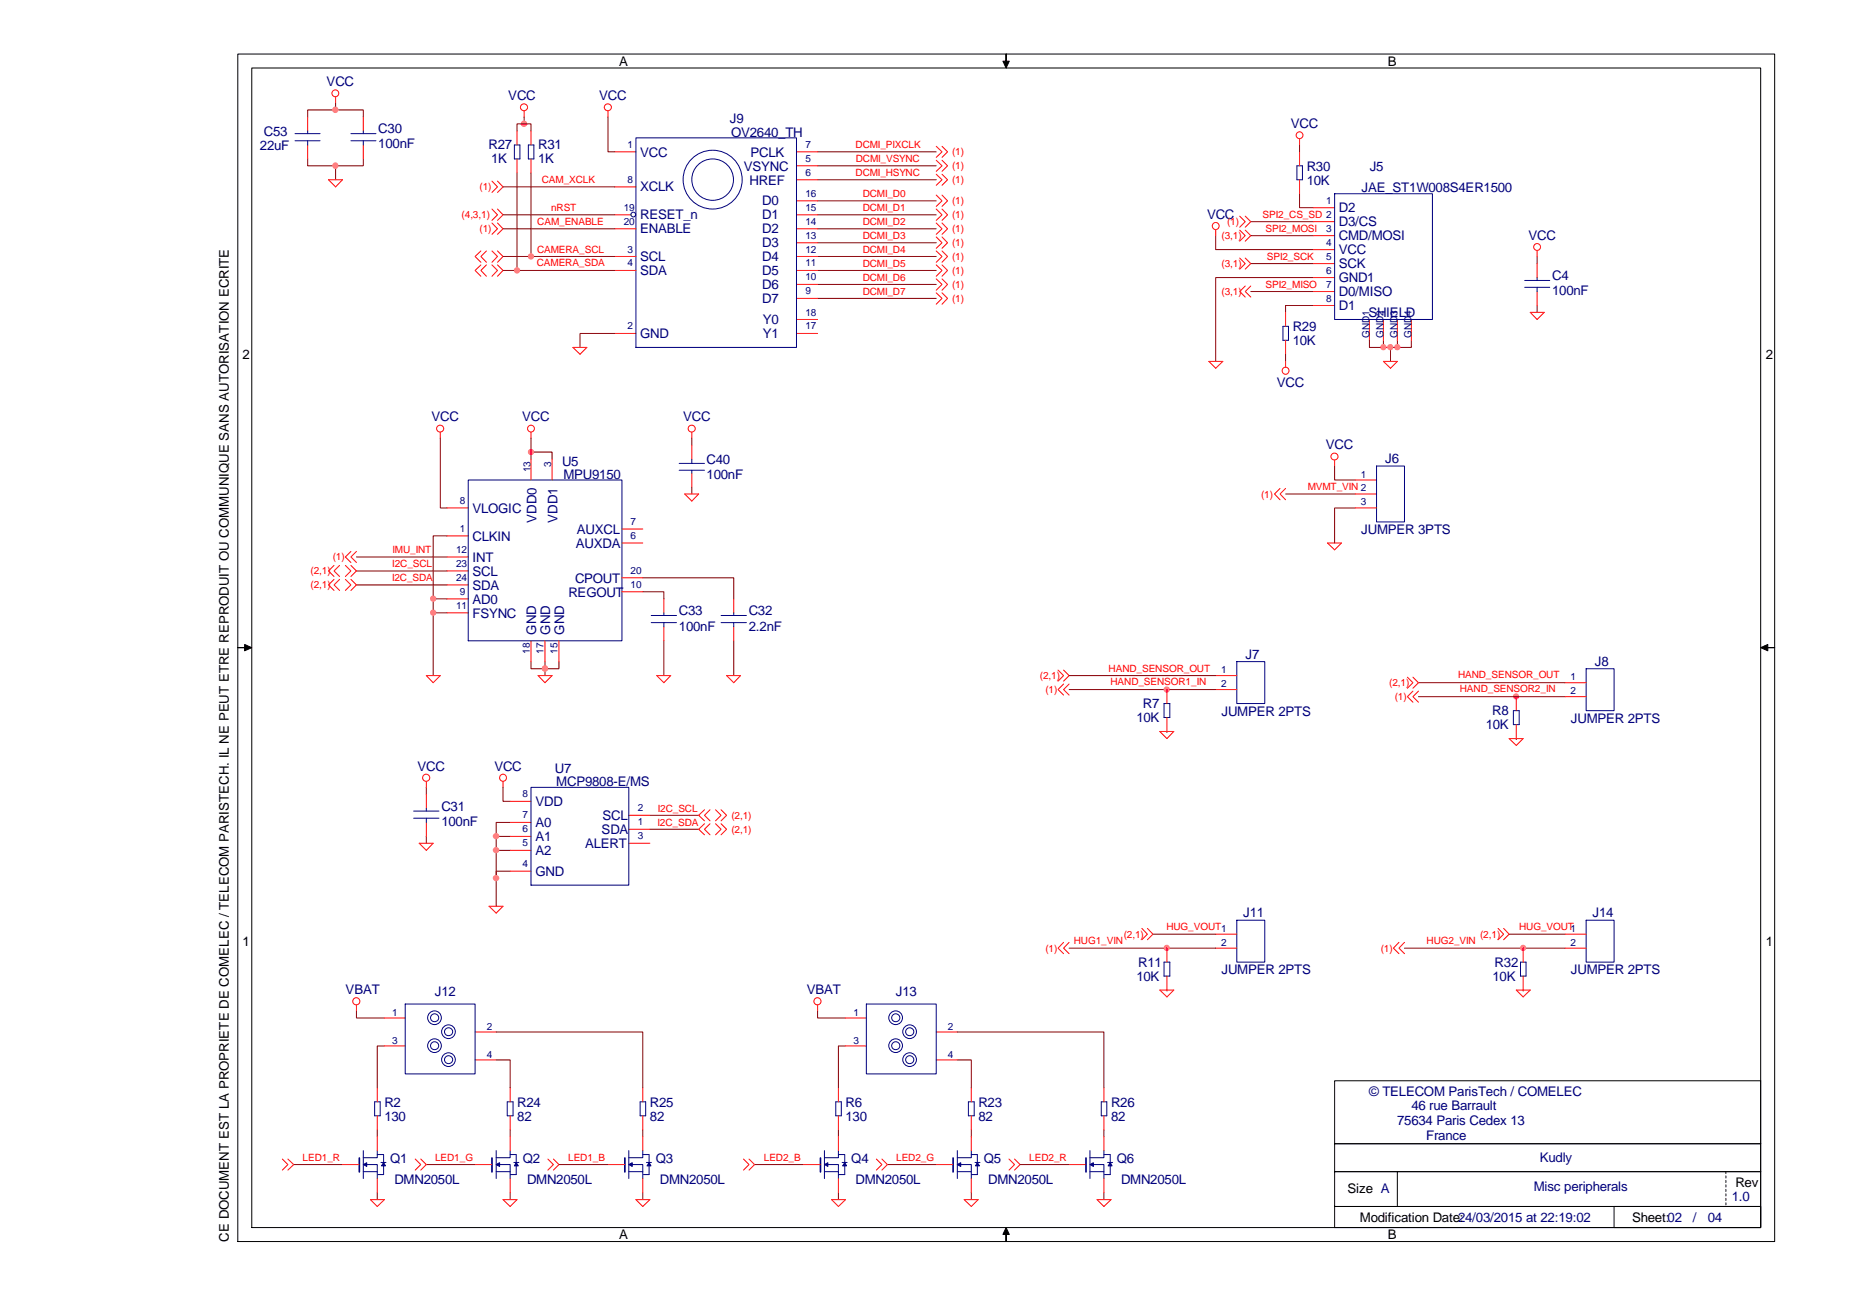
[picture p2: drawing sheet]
<svg xmlns="http://www.w3.org/2000/svg" width="297mm" height="210mm" viewBox="0 0 297 210" stroke-linecap="round" stroke-linejoin="round" font-family="sans-serif">
<path d="M219.9 54.7v1.1h6.7v-1.1M224.4 54.7v1.1" fill="none" stroke="#800000" stroke-width=".16"/>
<circle cx="224.4" cy="55.8" r=".43" fill="#f0f"/>
<circle cx="224.4" cy="55.8" r=".43" fill="none" stroke="#f0f" stroke-width=".16"/>
<path d="M222.1 54.7v1.1" fill="none" stroke="#800000" stroke-width=".16"/>
<circle cx="222.1" cy="55.8" r=".43" fill="#f0f"/>
<circle cx="222.1" cy="55.8" r=".43" fill="none" stroke="#f0f" stroke-width=".16"/>
<path d="M195.2 37.8v2.3h15.7M210.9 44.6h-15.7v13.4M223.3 55.8v2.2" fill="none" stroke="#800000" stroke-width=".16"/>
<circle cx="223.2" cy="55.8" r=".42" fill="#f0f"/>
<circle cx="223.2" cy="55.8" r=".42" fill="none" stroke="#f0f" stroke-width=".16"/>
<g fill="none" stroke="#800000" stroke-width=".16">
<path d="M200.8 37.8h10.1M200.8 35.6h10.1M200.8 46.8h10.1M200.8 42.3h10.1M70.7 70.4v11.2h1.1M206.4 79.3h11.2M214.3 74.8v2.3h3.3M57.2 91.7h14.6M57.2 93.9h14.6M57.2 89.5h14.6M69.6 96.2h2.2M71.8 86.1h-2.2v22.4"/>
<path d="M217.6 81.6h-3.3v5.6"/>
</g>
<circle cx="69.5" cy="96.1" r=".43" fill="#f0f"/>
<circle cx="69.5" cy="96.1" r=".43" fill="none" stroke="#f0f" stroke-width=".16"/>
<path d="M69.6 98.4h2.2" fill="none" stroke="#800000" stroke-width=".16"/>
<circle cx="69.5" cy="98.4" r=".43" fill="#f0f"/>
<circle cx="69.5" cy="98.4" r=".43" fill="none" stroke="#f0f" stroke-width=".16"/>
<path d="M87.5 107.4v1.1" fill="none" stroke="#800000" stroke-width=".16"/>
<circle cx="87.5" cy="107.4" r=".43" fill="#f0f"/>
<circle cx="87.5" cy="107.4" r=".43" fill="none" stroke="#f0f" stroke-width=".16"/>
<path d="M85.3 106.3v1.1h4.4v-1.1M87.5 106.3v1.1" fill="none" stroke="#800000" stroke-width=".16"/>
<circle cx="87.5" cy="107.4" r=".43" fill="#f0f"/>
<circle cx="87.5" cy="107.4" r=".43" fill="none" stroke="#f0f" stroke-width=".16"/>
<path d="M246.8 41.2v1.1M246.8 49.1v1.1M103.2 92.8h14.6v3.4M103.2 95h3.4v1.2M106.6 102.9v5.6M117.8 102.9v5.6M81.9 139.9h-2.2v5.6M81.9 132.1h-2.2v9M104.3 133.2h7.9M104.3 130.9h7.9M57.2 162.3v1.2h4.5" fill="none" stroke="#800000" stroke-width=".16"/>
<circle cx="79.7" cy="141" r=".43" fill="#f0f"/>
<circle cx="79.7" cy="141" r=".43" fill="none" stroke="#f0f" stroke-width=".16"/>
<path d="M79.7 136.6h2.2" fill="none" stroke="#800000" stroke-width=".16"/>
<circle cx="79.7" cy="136.5" r=".43" fill="#f0f"/>
<circle cx="79.7" cy="136.5" r=".43" fill="none" stroke="#f0f" stroke-width=".16"/>
<path d="M79.7 134.3h2.2" fill="none" stroke="#800000" stroke-width=".16"/>
<circle cx="79.7" cy="134.3" r=".43" fill="#f0f"/>
<circle cx="79.7" cy="134.3" r=".43" fill="none" stroke="#f0f" stroke-width=".16"/>
<g fill="none" stroke="#800000" stroke-width=".16">
<path d="M97.6 18.8v5.6h1.1M49.4 25.5v1.1h8.9v-1.1M53.9 26.6v2.3M80.8 34.5h17.9M80.8 36.7h17.9M80.8 30h17.9M131.3 32.3h19M131.3 34.5h19M131.3 36.7h19M131.3 39h19M131.3 24.4h19M131.3 26.6h19"/>
<path d="M131.3 28.9h19M208.7 31.1v2.3h2.2M208.7 23.3v1.1M98.7 53.6h-5.6v2.2M131.3 41.2h19M131.3 43.4h19M131.3 45.7h19M131.3 47.9h19M206.4 56.9v1.1M210.9 49.1h-4.5v1.1"/>
</g>
<circle cx="53.8" cy="26.6" r=".44" fill="#f0f"/>
<circle cx="53.8" cy="26.6" r=".44" fill="none" stroke="#f0f" stroke-width=".16"/>
<path d="M111.1 78.2v1.1M68.4 134.3v1.1M80.8 126.4v2.3h1.1M171.7 152.3h23.5M185.1 150h10.1M187.4 152.3h.1M242.3 150h9" fill="none" stroke="#800000" stroke-width=".16"/>
<circle cx="187.3" cy="152.2" r=".42" fill="#f0f"/>
<circle cx="187.3" cy="152.2" r=".42" fill="none" stroke="#f0f" stroke-width=".16"/>
<path d="M225.5 152.3h25.8M244.6 152.3h.1" fill="none" stroke="#800000" stroke-width=".16"/>
<circle cx="244.6" cy="152.2" r=".43" fill="#f0f"/>
<circle cx="244.6" cy="152.2" r=".43" fill="none" stroke="#f0f" stroke-width=".16"/>
<path d="M85.3 72.6h3.3v1.1M111.1 70.4v1.1M187.4 159h.1M244.6 159h.1" fill="none" stroke="#800000" stroke-width=".16"/>
<circle cx="85.3" cy="72.6" r=".43" fill="#f0f"/>
<circle cx="85.3" cy="72.6" r=".43" fill="none" stroke="#f0f" stroke-width=".16"/>
<path d="M49.4 18.8v-1.1h8.9v1.1M53.9 16.6v1.1M85.3 70.4v3.3" fill="none" stroke="#800000" stroke-width=".16"/>
<circle cx="53.8" cy="17.6" r=".44" fill="#f0f"/>
<circle cx="53.8" cy="17.6" r=".44" fill="none" stroke="#f0f" stroke-width=".16"/>
<path d="M171.7 108.5h23.5M171.7 110.7h23.5M187.4 110.7h.1M68.4 126.4v1.2" fill="none" stroke="#800000" stroke-width=".16"/>
<circle cx="187.3" cy="110.7" r=".42" fill="#f0f"/>
<circle cx="187.3" cy="110.7" r=".42" fill="none" stroke="#f0f" stroke-width=".16"/>
<path d="M187.4 117.5h.1M227.7 109.6h23.6M243.5 111.9h.1" fill="none" stroke="#800000" stroke-width=".16"/>
<circle cx="243.4" cy="111.8" r=".42" fill="#f0f"/>
<circle cx="243.4" cy="111.8" r=".42" fill="none" stroke="#f0f" stroke-width=".16"/>
<g fill="none" stroke="#800000" stroke-width=".16">
<path d="M84.2 18.8v1.1M80.8 41.2h17.9M80.8 43.4h17.9M227.7 111.9h23.6M243.5 118.6h.1M61.7 168h-1.1v6.7M79.7 165.7h23.5v9M79.7 170.2h2.2v4.5M131.3 162.3v1.2h4.5M135.8 168h-1.2v6.7M153.7 165.7h23.5v9M153.7 170.2h2.3v4.5"/>
<path d="M47.2 187h7.8M60.6 181.4v1.1M60.6 191.5v1.2M68.4 187h7.9M81.9 181.4v1.1M81.9 191.5v1.2M89.7 187h7.9M103.2 181.4v1.1M103.2 191.5v1.2M121.2 187h7.8M134.6 181.4v1.1M134.6 191.5v1.2"/>
<path d="M142.5 187h7.8M156 181.4v1.1M156 191.5v1.2M163.8 187h7.9M177.2 181.4v1.1M177.2 191.5v1.2"/>
</g>
<circle cx="84.1" cy="19.9" r=".44" fill="#f0f"/>
<circle cx="84.1" cy="19.9" r=".44" fill="none" stroke="#f0f" stroke-width=".16"/>
<path d="M83 21v-1.1h2.3v1.1M85.3 27.8v13.4" fill="none" stroke="#800000" stroke-width=".16"/>
<circle cx="85.3" cy="41.2" r=".43" fill="#f0f"/>
<circle cx="85.3" cy="41.2" r=".43" fill="none" stroke="#f0f" stroke-width=".16"/>
<path d="M83 27.8v15.6" fill="none" stroke="#800000" stroke-width=".16"/>
<circle cx="83" cy="43.4" r=".43" fill="#f0f"/>
<circle cx="83" cy="43.4" r=".43" fill="none" stroke="#f0f" stroke-width=".16"/>
<g fill="none" stroke="#f00" stroke-width=".16">
<path d="M49.4 18.8v2.2M53.9 15.6v1M58.3 18.8v2.2M97.6 17.8v1M49.4 23.3v2.2M52.7 28.9h2.3l-1.1 1.1zM58.3 23.3v2.2M79 33.6l.9 .9-.9 .9M79 35.8l.9 .9-.9 .9M79 29.1l.9 .9-.9 .9M79.9 33.6l.9 .9-.9 .9M79.9 35.8l.9 .9-.9 .9"/>
<path d="M79.9 29.1l.9 .9-.9 .9M98.7 24.4h3.4M98.7 34.5h2.6M98.7 36.7h3.4M98.7 30h3.4M127.9 28.9h3.4M127.9 24.4h3.4M127.9 26.6h3.4M127.9 32.3h3.4M127.9 34.5h3.4M127.9 36.7h3.4M127.9 39h3.4"/>
<path d="M150.3 31.3l1 1-1 .8M150.3 33.6l1 .9-1 .9M150.3 35.8l1 .9-1 .9M150.3 38.1l1 .9-1 .9M150.3 23.5l1 .9-1 .9M150.3 25.7l1 .9-1 .9M150.3 28l1 .9-1 .9M151.3 31.3l.8 1-.8 .8M151.3 33.6l.8 .9-.8 .9M151.3 35.8l.8 .9-.8 .9M151.3 38.1l.8 .9-.8 .9M151.3 23.5l.8 .9-.8 .9"/>
<path d="M151.3 25.7l.8 .9-.8 .9M151.3 28l.8 .9-.8 .9M195.2 36.9v.9M199 37l.9 .8-.9 .9M199 34.7l.9 .9-.9 .9M199.9 37l.9 .8-.9 .9M199.9 34.7l.9 .9-.9 .9M208.7 22.3v1M208.7 24.4v2.2M208.7 28.9v2.2M210.9 33.4h3.4M210.9 35.6h3.4"/>
<path d="M210.9 37.8h3.4M92 55.8h2.2l-1.1 1.1zM98.7 41.2h3.4M98.7 43.4h3.4M98.7 53.6h3.4M127.9 41.2h3.4M127.9 43.4h3.4M127.9 45.7h3.4M127.9 47.9h3.4M127.9 51.3h3.4M127.9 53.6h3.4M150.3 40.3l1 .9-1 .9"/>
<path d="M150.3 42.5l1 .9-1 1M150.3 44.8l1 .9-1 .9M150.3 47l1 .9-1 1M151.3 40.3l.8 .9-.8 .9M151.3 42.5l.8 .9-.8 1M151.3 44.8l.8 .9-.8 .9M151.3 47l.8 .9-.8 1M194.1 58h2.2l-1.1 1.1zM199 41.4l.9 .9-.9 .9M199.9 45.9l-.9 .9 .9 .9M199.9 41.4l.9 .9-.9 .9M200.8 45.9l-.9 .9 .9 .9"/>
<path d="M206.4 50.2v2.2M206.4 54.7v2.2M206.4 58v1M210.9 40.1h3.4M210.9 42.3h3.4M210.9 44.6h3.4M210.9 46.8h3.4M210.9 49.1h3.4M219.9 51.3v3.4M222.1 51.3v3.4M222.1 58h2.3l-1.1 1.1zM224.4 51.3v3.4"/>
<path d="M226.6 51.3v3.4M245.7 50.2h2.2l-1.1 1.1zM246.8 40.3v.9M246.8 42.3v2.3M246.8 46.8v2.3M70.7 69.4v1M85.3 69.4v1M85.3 73.7v3.4M88.6 73.7v3.4M109.9 79.3h2.3l-1.1 1.2zM111.1 69.4v1M111.1 71.5v2.2"/>
<path d="M111.1 76v2.2M205.5 78.4l-.9 .9 .9 1M206.4 78.4l-.9 .9 .9 1M214.3 73.9v.9M53.6 90.8l-.9 .9 .9 .9M53.6 93l-.9 .9 .9 .9M54.5 90.8l-.9 .9 .9 .9M54.5 93l-.9 .9 .9 .9M55.5 90.8l.8 .9-.8 .9M55.5 93l.8 .9-.8 .9M56.3 90.8l.9 .9-.9 .9M56.3 93l.9 .9-.9 .9"/>
<path d="M56.3 88.6l-.8 .9 .8 .8M57.2 88.6l-.9 .9 .9 .8M71.8 81.6h3.4M71.8 86.1h3.4M71.8 91.7h3.4M71.8 93.9h3.4M71.8 96.2h3.4M71.8 89.5h3.4M71.8 98.4h3.4M99.9 87.2h3.3M99.9 85h3.3M99.9 95h3.3"/>
<path d="M99.9 92.8h3.3M106.6 96.2v2.2M117.8 96.2v2.2M213.1 87.2h2.3l-1.1 1.1zM68.4 108.5h2.3l-1.1 1.1zM85.3 102.9v3.4M86.4 108.5h2.2l-1.1 1.1zM87.5 102.9v3.4M89.7 102.9v3.4M105.4 108.5h2.3l-1.1 1.1zM106.6 100.7v2.2M116.7 108.5h2.2l-1.1 1.1z"/>
<path d="M117.8 100.7v2.2M169.9 107.6l.9 .9-.9 .9M170.8 107.6l.9 .9-.9 .9M170.8 109.9l-.9 .8 .9 .9M171.7 109.9l-.9 .8 .9 .9M186.2 117.5h2.3l-1.1 1.1zM187.4 110.7v2.3M187.4 115.2v2.3M195.2 108.5h3.4M195.2 110.7h3.4M226 108.8l.9 .8-.9 .9M226.9 108.8l.8 .8-.8 .9"/>
<path d="M226.9 111l-.9 .9 .9 .9M227.7 111l-.8 .9 .8 .9M242.3 118.6h2.3l-1.1 1.1zM243.5 111.9v2.2M243.5 116.4v2.2M251.3 109.6h3.4M251.3 111.9h3.4M67.3 135.4h2.3l-1.2 1.2zM68.4 125.5v.9M68.4 127.6v2.2M68.4 132.1v2.2M80.8 125.5v.9"/>
<path d="M81.9 128.7h3.4M81.9 132.1h3.4M81.9 134.3h3.4M81.9 136.6h3.4M81.9 139.9h3.4M101 130.9h3.3M101 133.2h3.3M101 135.4h3.3M113.1 132.3l-.9 .9 .9 .9M113.1 130l-.9 .9 .9 .9M114 132.3l-.9 .9 .9 .9M114 130l-.9 .9 .9 .9"/>
<path d="M114.9 132.3l.9 .9-.9 .9M114.9 130l.9 .9-.9 .9M115.8 132.3l.9 .9-.9 .9M115.8 130l.9 .9-.9 .9M78.5 145.5h2.3l-1.1 1.1zM170.8 151.3l-.9 1 .9 .9M171.7 151.3l-.9 1 .9 .9M183.3 149.1l.9 .9-.9 .9M184.2 149.1l.9 .9-.9 .9M186.2 159h2.3l-1.1 1.1zM187.4 152.3v2.2M187.4 156.8v2.2"/>
<path d="M195.2 150h3.4M195.2 152.3h3.4M224.6 151.3l-.9 1 .9 .9M225.5 151.3l-.9 1 .9 .9M240.5 149.1l.9 .9-.9 .9M241.4 149.1l.9 .9-.9 .9M243.5 159h2.2l-1.1 1.1zM244.6 152.3v2.2M244.6 156.8v2.2M251.3 150h3.4M251.3 152.3h3.4M57.2 161.4v.9"/>
<path d="M60.6 174.7v2.3M60.6 179.2v2.2M61.7 163.5h3.4M61.7 168h3.4M76.3 165.7h3.4M76.3 170.2h3.4M81.9 174.7v2.3M81.9 179.2v2.2M103.2 174.7v2.3M103.2 179.2v2.2"/>
<circle cx="53.8" cy="15" r=".55"/>
<circle cx="97.6" cy="17.2" r=".56"/>
<circle cx="195.2" cy="36.3" r=".56"/>
<circle cx="208.7" cy="21.7" r=".55"/>
<circle cx="246.8" cy="39.7" r=".55"/>
<circle cx="206.4" cy="59.5" r=".56"/>
<circle cx="70.7" cy="68.8" r=".56"/>
<circle cx="85.3" cy="68.8" r=".55"/>
<circle cx="111.1" cy="68.8" r=".56"/>
<circle cx="214.3" cy="73.3" r=".56"/>
<circle cx="68.4" cy="124.9" r=".57"/>
<circle cx="80.8" cy="124.9" r=".56"/>
<circle cx="57.2" cy="160.8" r=".57"/>
</g>
<g fill="none" stroke="#000080" stroke-width=".16">
<path d="M47.4 21.5h4M47.4 22.6h4M49.4 21v.5M49.4 22.6v.7M56.3 21.5h4.1M56.3 22.6h4.1M58.3 21v.5M58.3 22.6v.7M102.1 22.1h25.8v33.7h-25.8zM208.2 26.6h.9v2.3h-.9zM214.3 31.1h15.7v20.2h-15.7zM206 52.4h.9v2.3h-.9z"/>
<path d="M244.8 45h4M244.8 46.1h4M246.8 44.6v.4M246.8 46.1v.7M75.2 77.1h24.7v25.8h-24.7zM109 75.5h4.1M109 74.4h4.1M111.1 73.7v.7M111.1 75.5v.5M104.6 98.8h4M104.6 100h4M106.6 98.4v.4"/>
<path d="M106.6 100v.7M115.8 98.8h4M115.8 100h4M117.8 98.4v.4M117.8 100v.7M186.9 113h.9v2.2h-.9zM198.6 106.3h4.5v6.7h-4.5zM243 114.1h.9v2.3h-.9zM254.7 107.4h4.5v6.7h-4.5zM66.4 130.3h4.1M66.4 131.4h4.1M68.4 129.8v.5"/>
<path d="M68.4 131.4v.7M85.3 126.4h15.7v15.8h-15.7zM186.9 154.5h.9v2.3h-.9zM198.6 147.8h4.5v6.7h-4.5zM244.1 154.5h.9v2.3h-.9zM254.7 147.8h4.5v6.7h-4.5zM60.2 177h.8v2.2h-.8zM65.1 161.2h11.2v11.3h-11.2zM81.4 177h1v2.2h-1zM102.8 177h.9v2.2h-.9zM58.3 188.2h2.3v1.1M58.3 187h2.3v1.2"/>
<path d="M58.3 184.8v4.5M60.6 184.8v1.1h-2.3"/>
<circle cx="101.7" cy="34.5" r=".38"/>
<circle cx="114.4" cy="28.9" r="3.3"/>
<circle cx="114.4" cy="28.8" r="4.7"/>
<circle cx="69.8" cy="167.9" r="1.1"/>
<circle cx="69.8" cy="163.4" r="1.1"/>
<circle cx="69.8" cy="167.9" r=".65"/>
<circle cx="69.8" cy="163.5" r=".65"/>
<circle cx="72" cy="170.2" r="1.1"/>
<circle cx="72" cy="165.7" r="1.1"/>
<circle cx="72" cy="170.2" r=".65"/>
<circle cx="72" cy="165.7" r=".65"/>
</g>
<g fill="#000">
<path d="M161.5 8.7v1.1h.5l-.5 1.1-.5-1.1h.5z" fill-rule="evenodd"/>
<path d="M38.2 104h1.1v-.5l1.1 .5-1.1 .5v-.5z" fill-rule="evenodd"/>
<path d="M282.7 104l1.1-.5v.5h1.1h-1.1v.5z" fill-rule="evenodd"/>
<path d="M161.5 197.1l.5 1.1h-.5v1.2v-1.2h-.5z" fill-rule="evenodd"/>
</g>
<g fill="none" stroke="#000" stroke-width=".16">
<path d="M38.2 8.7h246.7v190.7h-246.7zM40.4 10.9h242.3v186.2h-242.3zM161.5 8.7v1.1h.5l-.5 1.1-.5-1.1h.5zM38.2 104h1.1v-.5l1.1 .5-1.1 .5v-.5zM282.7 104l1.1-.5v.5h1.1h-1.1v.5zM214.3 173.6h68.4v10.1h-68.4zM161.5 197.1l.5 1.1h-.5v1.2v-1.2h-.5zM214.3 193.8h68.4v3.3h-68.4zM214.3 183.7h68.4v4.5h-68.4zM214.3 188.2h68.4v5.6h-68.4zM224.4 188.2v5.6M259.2 193.8h23.5v3.3h-23.5z"/>
<path d="M277.1 188.2v.3M277.1 188.8v.4M277.1 189.6v.3M277.1 190.3v.3M277.1 191v.3M277.1 191.7v.4M277.1 192.4v.4M277.1 193.2v.3"/>
</g>
<path d="M57.7 186v2.2" fill="none" stroke="#000080" stroke-width=".27"/>
<path d="M58.4 187l.5-.3v.6z" fill="#000080"/>
<path d="M58.4 187l.5-.3v.6zM60.7 188.6h.9" fill="none" stroke="#000080" stroke-width=".16"/>
<path d="M55 187h2.7M60.6 182.5v2.3M60.6 189.3v2.2" fill="none" stroke="#f00" stroke-width=".16"/>
<path d="M61.5 186.8l.4 .4h-.6z" fill="#000080"/>
<path d="M60.6 185.4h1M61.2 186.7h.8M61.5 186.8l.4 .4h-.6zM61.6 185.5v1.4M61.6 187.2v1.4M79.7 188.2h2.2v1.1M79.7 187h2.2v1.2M79.7 184.8v4.5M81.9 184.8v1.1h-2.2" fill="none" stroke="#000080" stroke-width=".16"/>
<path d="M45.3 186.1l.9 .9-.9 .9M46.2 186.1l1 .9-1 .9" fill="none" stroke="#f00" stroke-width=".16"/>
<path d="M79 186v2.2" fill="none" stroke="#000080" stroke-width=".27"/>
<path d="M79.7 187l.5-.3v.6z" fill="#000080"/>
<path d="M79.7 187l.5-.3v.6zM82 188.6h.9" fill="none" stroke="#000080" stroke-width=".16"/>
<path d="M76.3 187h2.6M81.9 182.5v2.3M81.9 189.3v2.2" fill="none" stroke="#f00" stroke-width=".16"/>
<path d="M82.8 186.8l.4 .4h-.6z" fill="#000080"/>
<path d="M81.9 185.4h1M82.5 186.7h.8M82.8 186.8l.4 .4h-.6zM82.9 185.5v1.4M82.9 187.2v1.4M101 188.2h2.2v1.1M101 187h2.2v1.2M101 184.8v4.5M103.2 184.8v1.1h-2.2" fill="none" stroke="#000080" stroke-width=".16"/>
<path d="M100.3 186v2.2" fill="none" stroke="#000080" stroke-width=".27"/>
<path d="M101 187l.5-.3v.6z" fill="#000080"/>
<path d="M101 187l.5-.3v.6zM103.3 188.6h.9" fill="none" stroke="#000080" stroke-width=".16"/>
<path d="M97.6 187h2.7M103.2 182.5v2.3M103.2 189.3v2.2" fill="none" stroke="#f00" stroke-width=".16"/>
<path d="M104.2 186.8l.3 .4h-.6z" fill="#000080"/>
<g fill="none" stroke="#000080" stroke-width=".16">
<path d="M134.2 177h.9v2.2h-.9zM139.1 161.2h11.2v11.3h-11.2zM155.5 177h.9v2.2h-.9zM176.8 177h.9v2.2h-.9zM103.2 185.4h1M103.8 186.7h.8M104.2 186.8l.3 .4h-.6zM104.2 185.5v1.4M104.2 187.2v1.4M132.4 188.2h2.2v1.1M132.4 187h2.2v1.2M132.4 184.8v4.5"/>
<path d="M134.6 184.8v1.1h-2.2"/>
<circle cx="143.8" cy="163.4" r="1.1"/>
<circle cx="143.8" cy="167.9" r="1.1"/>
<circle cx="143.8" cy="167.9" r=".65"/>
<circle cx="143.8" cy="163.5" r=".65"/>
<circle cx="146.1" cy="165.7" r="1.1"/>
<circle cx="146.1" cy="170.2" r="1.1"/>
<circle cx="146.1" cy="170.2" r=".65"/>
<circle cx="146.1" cy="165.7" r=".65"/>
</g>
<g fill="none" stroke="#f00" stroke-width=".16">
<path d="M131.3 161.4v.9M134.6 174.7v2.3M134.6 179.2v2.2M135.8 163.5h3.3M135.8 168h3.3M150.3 165.7h3.4M150.3 170.2h3.4M156 174.7v2.3M156 179.2v2.2M177.2 174.7v2.3M177.2 179.2v2.2M59.5 192.7h2.2l-1.1 1.1z"/>
<path d="M66.7 186.1l.9 .9-.9 .9M67.6 186.1l.8 .9-.8 .9M80.8 192.7h2.2l-1.1 1.1zM88 186.1l.9 .9-.9 .9M88.9 186.1l.8 .9-.8 .9M102.1 192.7h2.2l-1.1 1.1z"/>
<circle cx="131.2" cy="160.8" r=".57"/>
</g>
<path d="M131.7 186v2.2" fill="none" stroke="#000080" stroke-width=".27"/>
<path d="M132.5 187l.4-.3v.6z" fill="#000080"/>
<path d="M132.5 187l.4-.3v.6zM134.7 188.6h.9" fill="none" stroke="#000080" stroke-width=".16"/>
<path d="M129 187h2.7M134.6 182.5v2.3M134.6 189.3v2.2" fill="none" stroke="#f00" stroke-width=".16"/>
<path d="M135.6 186.8l.3 .4h-.6z" fill="#000080"/>
<path d="M134.6 185.4h1M135.2 186.7h.8M135.6 186.8l.3 .4h-.6zM135.6 185.5v1.4M135.6 187.2v1.4M153.7 188.2h2.3v1.1M153.7 187h2.3v1.2M153.7 184.8v4.5M156 184.8v1.1h-2.3" fill="none" stroke="#000080" stroke-width=".16"/>
<path d="M119.4 186.1l.9 .9-.9 .9M120.3 186.1l.9 .9-.9 .9" fill="none" stroke="#f00" stroke-width=".16"/>
<path d="M153 186v2.2" fill="none" stroke="#000080" stroke-width=".27"/>
<path d="M153.8 187l.5-.3v.6z" fill="#000080"/>
<path d="M153.8 187l.5-.3v.6zM156 188.6h.9" fill="none" stroke="#000080" stroke-width=".16"/>
<path d="M150.3 187h2.7M156 182.5v2.3M156 189.3v2.2" fill="none" stroke="#f00" stroke-width=".16"/>
<path d="M156.9 186.8l.4 .4h-.7z" fill="#000080"/>
<path d="M156 185.4h.9M156.5 186.7h.8M156.9 186.8l.4 .4h-.7zM156.9 185.5v1.4M156.9 187.2v1.4M175 188.2h2.2v1.1M175 187h2.2v1.2M175 184.8v4.5M177.2 184.8v1.1h-2.2" fill="none" stroke="#000080" stroke-width=".16"/>
<path d="M174.4 186v2.2" fill="none" stroke="#000080" stroke-width=".27"/>
<path d="M175.1 187l.5-.3v.6z" fill="#000080"/>
<path d="M175.1 187l.5-.3v.6zM177.3 188.6h1" fill="none" stroke="#000080" stroke-width=".16"/>
<path d="M171.7 187h2.6M177.2 182.5v2.3M177.2 189.3v2.2" fill="none" stroke="#f00" stroke-width=".16"/>
<path d="M178.2 186.8l.4 .4h-.7z" fill="#000080"/>
<path d="M82.6 23.3h.9v2.2h-.9zM84.8 23.3h.9v2.2h-.9zM221 74.8h4.5v9h-4.5zM177.2 185.4h1.1M177.8 186.7h.8M178.2 186.8l.4 .4h-.7zM178.3 185.5v1.4M178.3 187.2v1.4" fill="none" stroke="#000080" stroke-width=".16"/>
<g fill="none" stroke="#f00" stroke-width=".16">
<path d="M84.2 17.8v1M83 21v2.3M83 25.5v2.3M85.3 21v2.3M85.3 25.5v2.3M77.2 40.3l-.9 .9 .9 .9M77.2 42.5l-.9 .9 .9 1M78.1 40.3l-.9 .9 .9 .9M78.1 42.5l-.9 .9 .9 1M79 40.3l.9 .9-.9 .9M79 42.5l.9 .9-.9 1M79.9 40.3l.9 .9-.9 .9"/>
<path d="M79.9 42.5l.9 .9-.9 1M217.6 77.1h3.4M217.6 79.3h3.4M217.6 81.6h3.4M133.5 192.7h2.3l-1.2 1.1zM140.7 186.1l.9 .9-.9 .9M141.6 186.1l.9 .9-.9 .9M154.8 192.7h2.3l-1.1 1.1zM162 186.1l.9 .9-.9 .9M162.9 186.1l.9 .9-.9 .9M176.1 192.7h2.3l-1.2 1.1z"/>
<circle cx="84.1" cy="17.2" r=".56"/>
</g>
<g font-size="2.1">
<text x="99.4" y="10.6">A</text>
<text x="222.8" y="10.6">B</text>
<text x="38.9" y="57.7">2</text>
<text x="283.5" y="57.7">2</text>
<text x="38.9" y="151.9">1</text>
<text x="283.5" y="151.9">1</text>
<text x="216.4" y="191.5">Size A</text>
<text x="278.6" y="190.6">Rev</text>
<text x="218.4" y="196.3">Modification Date:24/03/2015 at 22:19:02</text>
<text x="262" y="196.2">Sheet:02</text>
<text x="36.7" y="199.4" transform="rotate(-90 36.7 199.4)">CE DOCUMENT EST LA PROPRIETE DE COMELEC / TELECOM PARISTECH. IL NE PEUT ETRE REPRODUIT OU COMMUNIQUE SANS AUTORISATION ECRITE</text>
<text x="99.4" y="199">A</text>
<text x="222.8" y="199">B</text>
</g>
<g font-size="2.1" fill="#000080">
<text x="52.4" y="13.8">VCC</text>
<text x="81.6" y="16.1">VCC</text>
<text x="96.2" y="16.1">VCC</text>
<text x="42.4" y="21.9">C53</text>
<text x="60.7" y="23.8">100nF</text>
<text x="60.7" y="21.4">C30</text>
<text x="117.2" y="19.8">J9</text>
<text x="117.4" y="21.9">OV2640_TH</text>
<text x="207.3" y="20.6">VCC</text>
<text x="41.7" y="24.1">22uF</text>
<text x="78.4" y="24">R27</text>
<text x="78.9" y="26.2">1K</text>
<text x="86.4" y="24">R31</text>
<text x="86.4" y="26.2">1K</text>
<text x="102.8" y="25.1">VCC</text>
<text x="119.4" y="27.4">VSYNC</text>
<text x="120.4" y="29.6">HREF</text>
<text x="120.5" y="25.1">PCLK</text>
<text x="209.8" y="27.4">R30</text>
<text x="209.8" y="29.6">10K</text>
<text x="219.9" y="27.5">J5</text>
<text x="102.8" y="35.2">RESET_n</text>
<text x="102.8" y="30.7">XCLK</text>
<text x="122.4" y="35.2">D1</text>
<text x="122.4" y="33">D0</text>
<text x="193.8" y="35.1">VCC</text>
<text x="215" y="34.1">D2</text>
<text x="218.6" y="30.8">JAE_ST1W008S4ER1500</text>
<text x="102.8" y="42">SCL</text>
<text x="102.8" y="37.5">ENABLE</text>
<text x="122.4" y="42">D4</text>
<text x="122.4" y="39.7">D3</text>
<text x="122.4" y="37.5">D2</text>
<text x="215" y="40.9">VCC</text>
<text x="215" y="38.6">CMD/MOSI</text>
<text x="215" y="36.4">D3/CS</text>
<text x="245.4" y="38.5">VCC</text>
<text x="102.8" y="44.2">SDA</text>
<text x="122.4" y="46.4">D6</text>
<text x="122.4" y="44.2">D5</text>
<text x="215" y="43.1">SCK</text>
<text x="215" y="45.3">GND1</text>
<text x="215" y="47.6">D0/MISO</text>
<text x="249.2" y="47.4">100nF</text>
<text x="249.2" y="44.9">C4</text>
<text x="122.4" y="48.7">D7</text>
<text x="122.5" y="52.1">Y0</text>
<text x="207.6" y="53.2">R29</text>
<text x="215" y="49.8">D1</text>
<text x="219.7" y="50.9">SHIELD</text>
<text x="102.8" y="54.3">GND</text>
<text x="122.5" y="54.3">Y1</text>
<text x="207.6" y="55.4">10K</text>
<text x="205" y="62.2">VCC</text>
<text x="69.3" y="67.7">VCC</text>
<text x="83.9" y="67.7">VCC</text>
<text x="109.7" y="67.7">VCC</text>
<text x="90.3" y="74.8">U5</text>
<text x="90.5" y="76.9">MPU9150</text>
<text x="113.5" y="76.9">100nF</text>
<text x="113.5" y="74.5">C40</text>
<text x="212.9" y="72.2">VCC</text>
<text x="222.4" y="74.4">J6</text>
<text x="75.9" y="82.3">VLOGIC</text>
<text x="86.1" y="83.9" transform="rotate(-90 86.1 83.9)">VDD0</text>
<text x="89.5" y="83.9" transform="rotate(-90 89.5 83.9)">VDD1</text>
<text x="75.9" y="86.8">CLKIN</text>
<text x="92.5" y="88">AUXDA</text>
<text x="92.6" y="85.7">AUXCL</text>
<text x="218.6" y="85.8">JUMPER 3PTS</text>
<text x="75.9" y="90.2">INT</text>
<text x="75.9" y="94.7">SDA</text>
<text x="75.9" y="92.5">SCL</text>
<text x="91.3" y="95.8">REGOUT</text>
<text x="92.3" y="93.6">CPOUT</text>
<text x="75.9" y="96.9">AD0</text>
<text x="75.9" y="99.2">FSYNC</text>
<text x="86.1" y="101.9" transform="rotate(-90 86.1 101.9)">GND</text>
<text x="88.3" y="101.9" transform="rotate(-90 88.3 101.9)">GND</text>
<text x="90.6" y="101.9" transform="rotate(-90 90.6 101.9)">GND</text>
<text x="109" y="98.8">C33</text>
<text x="109" y="101.3">100nF</text>
<text x="120.2" y="98.8">C32</text>
<text x="120.2" y="101.3">2.2nF</text>
<text x="200" y="105.8">J7</text>
<text x="256.1" y="106.9">J8</text>
<text x="183.5" y="113.7">R7</text>
<text x="182.5" y="116">10K</text>
<text x="196.1" y="114.9">JUMPER 2PTS</text>
<text x="238.5" y="117.1">10K</text>
<text x="239.6" y="114.9">R8</text>
<text x="252.2" y="116">JUMPER 2PTS</text>
<text x="67.1" y="123.8">VCC</text>
<text x="79.4" y="123.8">VCC</text>
<text x="89.1" y="124.1">U7</text>
<text x="70.9" y="130.2">C31</text>
<text x="86" y="129.5">VDD</text>
<text x="89.3" y="126.2">MCP9808-E/MS</text>
<text x="96.7" y="131.7">SCL</text>
<text x="70.9" y="132.6">100nF</text>
<text x="86" y="132.8">A0</text>
<text x="86" y="135.1">A1</text>
<text x="86" y="137.3">A2</text>
<text x="93.9" y="136.2">ALERT</text>
<text x="96.6" y="133.9">SDA</text>
<text x="86" y="140.7">GND</text>
<text x="199.6" y="147.3">J11</text>
<text x="255.7" y="147.3">J14</text>
<text x="182.7" y="155.3">R11</text>
<text x="240" y="155.3">R32</text>
<text x="55.5" y="159.6">VBAT</text>
<text x="69.8" y="159.9">J12</text>
<text x="129.5" y="159.6">VBAT</text>
<text x="143.8" y="159.9">J13</text>
<text x="182.5" y="157.5">10K</text>
<text x="196.1" y="156.4">JUMPER 2PTS</text>
<text x="239.6" y="157.5">10K</text>
<text x="252.2" y="156.4">JUMPER 2PTS</text>
<text x="61.7" y="177.7">R2</text>
<text x="61.7" y="180">130</text>
<text x="83.1" y="177.7">R24</text>
<text x="83.1" y="180">82</text>
<text x="104.3" y="177.7">R25</text>
<text x="104.3" y="180">82</text>
<text x="135.8" y="180">130</text>
<text x="135.8" y="177.7">R6</text>
<text x="157.1" y="180">82</text>
<text x="157.1" y="177.7">R23</text>
<text x="178.4" y="180">82</text>
<text x="178.4" y="177.7">R26</text>
<text x="219.8" y="175.9">© TELECOM ParisTech / COMELEC</text>
<text x="226.6" y="178.3">46 rue Barrault</text>
<text x="224.3" y="180.7">75634 Paris Cedex 13</text>
<text x="229" y="183.1">France</text>
<text x="62.7" y="186.7">Q1</text>
<text x="63.3" y="190.1">DMN2050L</text>
<text x="83.9" y="186.7">Q2</text>
<text x="84.6" y="190.1">DMN2050L</text>
<text x="105.3" y="186.7">Q3</text>
<text x="106" y="190.1">DMN2050L</text>
<text x="136.7" y="186.7">Q4</text>
<text x="137.4" y="190.1">DMN2050L</text>
<text x="158" y="186.7">Q5</text>
<text x="158.7" y="190.1">DMN2050L</text>
<text x="179.3" y="186.7">Q6</text>
<text x="180" y="190.1">DMN2050L</text>
<text x="246.2" y="191.3">Misc peripherals</text>
<text x="247.2" y="186.6">Kudly</text>
<text x="271.8" y="196.2">/</text>
<text x="274.2" y="196.2">04</text>
<text x="278" y="192.9">1.0</text>
</g>
<g font-size="1.6" fill="#000080">
<text x="100.8" y="23.7">1</text>
<text x="129.3" y="23.7">7</text>
<text x="100.8" y="29.3">8</text>
<text x="129.3" y="26">5</text>
<text x="129.3" y="28.2">6</text>
<text x="100.2" y="33.8">19</text>
<text x="129.3" y="33.8">15</text>
<text x="129.3" y="31.6">16</text>
<text x="212.9" y="32.7">1</text>
<text x="100.2" y="36.1">20</text>
<text x="100.8" y="40.6">3</text>
<text x="129.3" y="40.6">12</text>
<text x="129.3" y="38.3">13</text>
<text x="129.3" y="36.1">14</text>
<text x="212.9" y="39.5">4</text>
<text x="212.9" y="41.7">5</text>
<text x="212.9" y="37.2">3</text>
<text x="100.8" y="42.8">4</text>
<text x="129.3" y="47.3">9</text>
<text x="129.3" y="45">10</text>
<text x="129.3" y="42.8">11</text>
<text x="212.9" y="43.9">6</text>
<text x="212.9" y="46.2">7</text>
<text x="100.8" y="52.9">2</text>
<text x="129.3" y="52.9">17</text>
<text x="129.3" y="50.7">18</text>
<text x="212.9" y="48.4">8</text>
<text x="219.9" y="54.2" transform="rotate(-90 219.9 54.2)">GND1</text>
<text x="222.1" y="54.2" transform="rotate(-90 222.1 54.2)">GND2</text>
<text x="224.4" y="54.2" transform="rotate(-90 224.4 54.2)">GND3</text>
<text x="226.6" y="54.2" transform="rotate(-90 226.6 54.2)">GND4</text>
<text x="85.2" y="75.9" transform="rotate(-90 85.2 75.9)">13</text>
<text x="88.5" y="75" transform="rotate(-90 88.5 75)">3</text>
<text x="218.5" y="76.7">1</text>
<text x="73.8" y="80.9">8</text>
<text x="218.5" y="81.2">3</text>
<text x="73.2" y="88.8">12</text>
<text x="73.8" y="85.4">1</text>
<text x="101.3" y="86.6">6</text>
<text x="101.3" y="84.3">7</text>
<text x="73.2" y="93.3">24</text>
<text x="73.2" y="91.1">23</text>
<text x="73.8" y="95.5">9</text>
<text x="101.3" y="94.4">10</text>
<text x="101.3" y="92.2">20</text>
<text x="73.2" y="97.8">11</text>
<text x="85" y="105" transform="rotate(-90 85 105)">18</text>
<text x="87.3" y="105" transform="rotate(-90 87.3 105)">17</text>
<text x="89.5" y="105" transform="rotate(-90 89.5 105)">15</text>
<text x="196.1" y="108.1">1</text>
<text x="196.1" y="110.3">2</text>
<text x="252.2" y="111.5">2</text>
<text x="252.2" y="109.3">1</text>
<text x="83.9" y="131.4">7</text>
<text x="83.9" y="128.1">8</text>
<text x="102.4" y="130.3">2</text>
<text x="83.9" y="133.6">6</text>
<text x="83.9" y="135.9">5</text>
<text x="102.4" y="134.8">3</text>
<text x="102.4" y="132.5">1</text>
<text x="83.9" y="139.3">4</text>
<text x="196.1" y="151.8">2</text>
<text x="252.2" y="151.8">2</text>
<text x="63" y="163.1">1</text>
<text x="63" y="167.6">3</text>
<text x="78.1" y="165.4">2</text>
<text x="137" y="167.6">3</text>
<text x="137" y="163.1">1</text>
<text x="152.2" y="165.4">2</text>
<text x="78.1" y="169.8">4</text>
<text x="152.2" y="169.8">4</text>
</g>
<g font-size="1.6" fill="#f00">
<text x="137.4" y="23.7">DCMI_PIXCLK</text>
<text x="87" y="29.4">CAM_XCLK</text>
<text x="137.4" y="28.2">DCMI_HSYNC</text>
<text x="137.4" y="26">DCMI_VSYNC</text>
<text x="152.9" y="24.9">(1)</text>
<text x="152.9" y="27.2">(1)</text>
<text x="152.9" y="29.4">(1)</text>
<text x="74.1" y="35.1">(4,3,1)</text>
<text x="77" y="30.6">(1)</text>
<text x="88.5" y="33.9">nRST</text>
<text x="138.5" y="31.6">DCMI_D0</text>
<text x="138.5" y="33.9">DCMI_D1</text>
<text x="152.9" y="32.8">(1)</text>
<text x="152.9" y="35.1">(1)</text>
<text x="202.7" y="35">SPI2_CS_SD 2</text>
<text x="77" y="37.3">(1)</text>
<text x="86.2" y="40.6">CAMERA_SCL</text>
<text x="86.3" y="36.1">CAM_ENABLE</text>
<text x="138.5" y="36.1">DCMI_D2</text>
<text x="138.5" y="38.4">DCMI_D3</text>
<text x="138.5" y="40.6">DCMI_D4</text>
<text x="152.9" y="37.3">(1)</text>
<text x="152.9" y="39.5">(1)</text>
<text x="152.9" y="41.8">(1)</text>
<text x="196.1" y="38.4">(3,1)</text>
<text x="197" y="36.2">(1)</text>
<text x="203.2" y="37.2">SPI2_MOSI</text>
<text x="203.4" y="41.7">SPI2_SCK</text>
<text x="86.2" y="42.8">CAMERA_SDA</text>
<text x="138.5" y="42.8">DCMI_D5</text>
<text x="138.5" y="45.1">DCMI_D6</text>
<text x="138.5" y="47.3">DCMI_D7</text>
<text x="152.9" y="44">(1)</text>
<text x="152.9" y="46.3">(1)</text>
<text x="196.1" y="47.4">(3,1)</text>
<text x="196.1" y="42.9">(3,1)</text>
<text x="203.2" y="46.2">SPI2_MISO</text>
<text x="152.9" y="48.5">(1)</text>
<text x="202.5" y="79.9">(1)</text>
<text x="210" y="78.7">MVMT_VIN 2</text>
<text x="63" y="88.9">IMU_INT</text>
<text x="49.9" y="92.2">(2,1)</text>
<text x="49.9" y="94.5">(2,1)</text>
<text x="53.4" y="90">(1)</text>
<text x="62.9" y="93.3">I2C_SDA</text>
<text x="63" y="91.1">I2C_SCL</text>
<text x="178" y="107.9">HAND_SENSOR_OUT</text>
<text x="167" y="109.1">(2,1)</text>
<text x="167.8" y="111.3">(1)</text>
<text x="178.3" y="110.1">HAND_SENSOR1_IN</text>
<text x="223.1" y="110.2">(2,1)</text>
<text x="223.9" y="112.4">(1)</text>
<text x="234.1" y="109">HAND_SENSOR_OUT</text>
<text x="234.4" y="111.2">HAND_SENSOR2_IN</text>
<text x="105.6" y="130.3">I2C_SCL</text>
<text x="117.4" y="131.5">(2,1)</text>
<text x="105.6" y="132.6">I2C_SDA</text>
<text x="117.4" y="133.8">(2,1)</text>
<text x="187.3" y="149.4">HUG_VOUT1</text>
<text x="243.9" y="149.4">HUG_VOUT1</text>
<text x="167.8" y="152.8">(1)</text>
<text x="172.4" y="151.6">HUG1_VIN</text>
<text x="180.4" y="150.6">(2,1)</text>
<text x="221.7" y="152.8">(1)</text>
<text x="229.1" y="151.6">HUG2_VIN</text>
<text x="237.7" y="150.6">(2,1)</text>
<text x="48.6" y="186.4">LED1_R</text>
<text x="69.8" y="186.4">LED1_G</text>
<text x="91.2" y="186.4">LED1_B</text>
<text x="122.6" y="186.4">LED2_B</text>
<text x="143.9" y="186.4">LED2_G</text>
<text x="165.3" y="186.4">LED2_R</text>
</g>
</svg>
